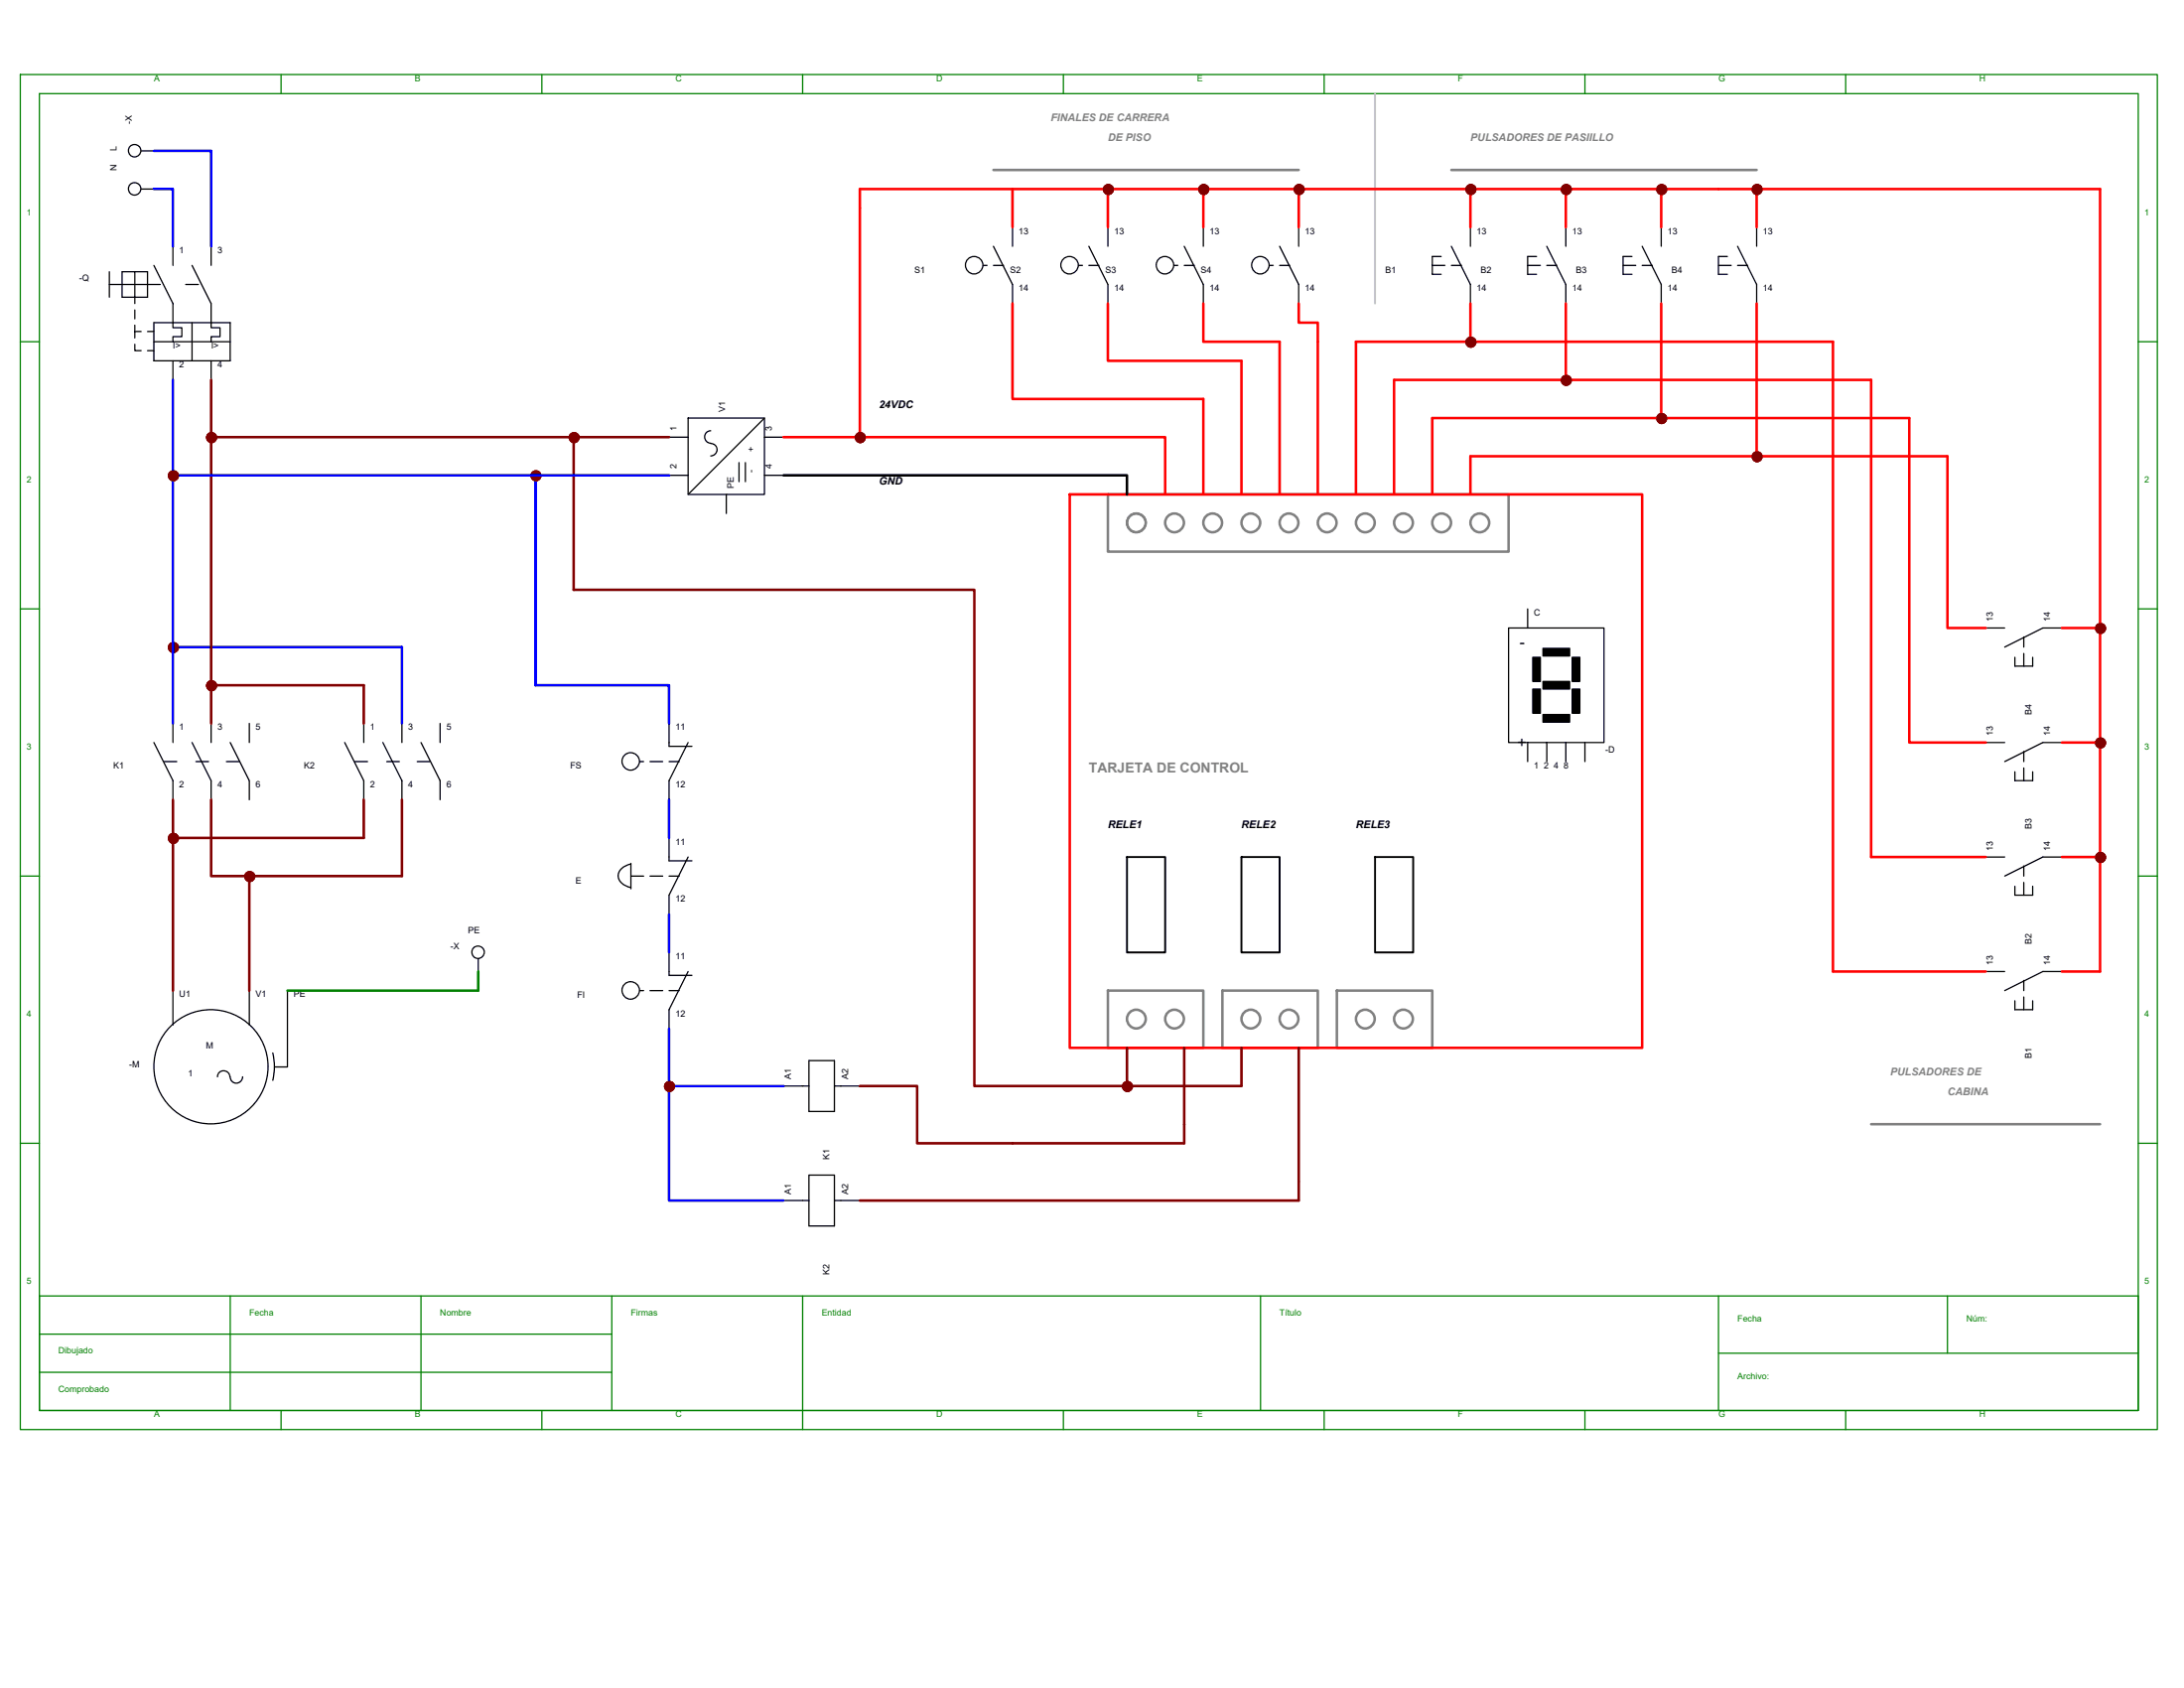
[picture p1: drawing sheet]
<svg xmlns="http://www.w3.org/2000/svg" width="279mm" height="216mm" viewBox="0 0 279 216" stroke-linecap="round" stroke-linejoin="round" font-family="sans-serif">
<g fill="none" stroke="#008000" stroke-width=".16">
<path d="M2.6 9.5h273.4v173.3h-273.4zM5 12h268.5v168.4h-268.5zM36 9.5v2.5M69.3 9.5v2.5M102.7 9.5v2.5M136 9.5v2.5M169.4 9.5v2.5M202.8 9.5v2.5M236.1 9.5v2.5M2.6 43.7h2.4M273.5 43.7h2.5M2.6 77.9h2.4"/>
<path d="M273.5 77.9h2.5M2.6 112.1h2.4M273.5 112.1h2.5M2.6 146.2h2.4M273.5 146.2h2.5M5 165.8h268.5v14.6h-268.5zM5 170.6h73.3M5 175.5h73.3M29.5 165.8v14.6M53.9 165.8v14.6M78.3 165.8v14.6M102.7 165.8v17"/>
<path d="M161.3 165.8v14.6M219.8 173.1h53.7M219.8 165.8v14.6M249.1 165.8v7.3M36 180.4v2.4M69.3 180.4v2.4M136 180.4v2.4M169.4 180.4v2.4M202.8 180.4v2.4M236.1 180.4v2.4"/>
</g>
<g fill="none" stroke="#000" stroke-width=".16">
<path d="M14 34.8v3.2M14 36.4h6.5M15.6 34.8h3.3v3.2h-3.3zM17.2 34.8v4M17.2 39.6v1.2M19.7 33.9l2.4 4.9v3.1h1.2v1.2h-1.2v.6M22.1 31.5v2.4M23.8 36.4h1.6M24.6 33.9l2.4 4.9v3.1h1.1v1.2h-1.1v.6M27 31.5v2.4M17.2 44v.8h.9M17.2 41.6v1.6"/>
<path d="M17.2 42.4h.9M18.9 42.4h.8M18.9 44.8h.8M19.7 41.3h9.8v4.8h-9.8zM19.7 43.7h9.8M22.1 46.1v2.5M24.6 41.3v4.8M27 46.1v2.5M19.7 95l2.4 4.9v2.4M21 97.4h1.6M22.1 92.5v2.5M24.6 95l2.4 4.9v2.4"/>
<path d="M25.1 97.4h1.6M27 92.5v2.5M29 97.4h1.6M29.5 95l2.4 4.9v2.4M31.9 92.5v2.5M44.1 95l2.4 4.9v2.4M45.4 97.4h1.6M46.5 92.5v2.5M49 95l2.4 4.9v2.4M49.5 97.4h1.6M51.4 92.5v2.5M53.4 97.4h1.6"/>
<path d="M53.9 95l2.4 4.9v2.4M56.3 92.5v2.5"/>
</g>
<g fill="none" stroke="#000" stroke-width=".24">
<path d="M144.2 109.6h4.9v12.2h-4.9zM158.8 109.6h4.9v12.2h-4.9zM175.9 109.6h4.9v12.2h-4.9z"/>
<circle cx="145.4" cy="66.9" r="1.2"/>
</g>
<path d="M149.1 68.1h.1" fill="none" stroke="#c0c0c0" stroke-width=".24"/>
<g fill="none" stroke="#808080" stroke-width=".33">
<path d="M141.7 126.7h12.2v7.3h-12.2z"/>
<circle cx="145.4" cy="66.9" r="1.2"/>
<circle cx="150.3" cy="66.9" r="1.2"/>
<circle cx="155.1" cy="66.9" r="1.2"/>
<circle cx="160" cy="66.9" r="1.2"/>
<circle cx="164.9" cy="66.9" r="1.2"/>
<circle cx="169.8" cy="66.9" r="1.2"/>
<circle cx="174.7" cy="66.9" r="1.2"/>
<circle cx="179.5" cy="66.9" r="1.2"/>
<circle cx="184.4" cy="66.9" r="1.2"/>
<circle cx="189.3" cy="66.9" r="1.2"/>
<circle cx="145.4" cy="130.3" r="1.2"/>
<circle cx="150.3" cy="130.3" r="1.2"/>
<circle cx="160" cy="130.3" r="1.2"/>
<circle cx="164.9" cy="130.3" r="1.2"/>
<circle cx="174.7" cy="130.3" r="1.2"/>
<circle cx="179.5" cy="130.3" r="1.2"/>
</g>
<circle cx="156.4" cy="126.7" r=".16" fill="#808080"/>
<path d="M141.7 63.2h51.3v7.4h-51.3zM156.4 126.7h12.2v7.3h-12.2zM171 126.7h12.2v7.3h-12.2z" fill="none" stroke="#808080" stroke-width=".33"/>
<circle cx="207.6" cy="134" r=".16" fill="#808080"/>
<g fill="none" stroke="#000" stroke-width=".16">
<path d="M125.8 33.9h.5M127.1 33.9h1.3M127.1 31.5l2.4 4.9v2.4M129.5 29.1v2.4M138 33.9h.5M139.3 33.9h1.3M139.3 31.5l2.4 4.9v2.4M141.7 29.1v2.4M150.2 33.9h.5M151.5 33.9h1.3M151.5 31.5l2.4 4.9v2.4M153.9 29.1v2.4"/>
<path d="M162.4 33.9h.5M163.7 33.9h1.3M163.7 31.5l2.4 4.9v2.4M166.1 29.1v2.4M183.2 33.9h1.7M184.4 32.8h-1.2v2.3h1.2M185.7 31.5l2.4 4.9v2.4M185.7 33.9h1.3M188.1 29.1v2.4M195.4 33.9h1.7M196.6 32.8h-1.2v2.3h1.2M197.9 31.5l2.4 4.9v2.4"/>
<path d="M197.9 33.9h1.3M200.3 29.1v2.4M207.6 33.9h1.7M208.8 32.8h-1.2v2.3h1.2M210.1 33.9h1.3M210.1 31.5l2.4 4.9v2.4M212.5 29.1v2.4M219.8 33.9h1.7M221 32.8h-1.2v2.3h1.2M222.3 33.9h1.3M222.3 31.5l2.4 4.9v2.4M224.7 29.1v2.4"/>
<path d="M85.6 55.9h2.4M88 53.5h9.8v9.7h-9.8zM90.9 55.1a.79 .79 0 0 0-.8 .8 .79 .79 0 0 0 .8 .8M90.9 56.7a.79 .79 0 0 1 .8 .8 .79 .79 0 0 1-.8 .8M94.5 59.2v2.4M95.4 59.2v2.4M97.8 55.9h2.4M97.8 53.5l-9.8 9.7M85.6 60.8h2.4M92.9 63.2v2.5M97.8 60.8h2.4M195.4 77.9v2.4"/>
<path d="M193 80.3h12.2v14.7h-12.2zM195.4 95v2.4M197.9 95v2.4M200.3 95v2.4M202.8 95v2.4"/>
<circle cx="124.6" cy="33.9" r="1.12"/>
<circle cx="136.8" cy="33.9" r="1.12"/>
<circle cx="149" cy="33.9" r="1.12"/>
<circle cx="161.2" cy="33.9" r="1.12"/>
</g>
<g fill="#000" stroke="#000" stroke-width=".16">
<path d="M196.1 88.1h1v3.1h-1z" fill-rule="evenodd"/>
<path d="M196.1 84.1h1v3.1h-1z" fill-rule="evenodd"/>
<path d="M197.4 82.9h3.4v1h-3.4z" fill-rule="evenodd"/>
<path d="M197.4 91.4h3.4v1h-3.4z" fill-rule="evenodd"/>
<path d="M197.4 87.2h3.4v.9h-3.4z" fill-rule="evenodd"/>
<path d="M201.1 84.1h1v3.1h-1z" fill-rule="evenodd"/>
<path d="M201.1 88.1h1v3.1h-1z" fill-rule="evenodd"/>
</g>
<g fill="#f00" stroke="#800000" stroke-width=".16">
<circle cx="141.8" cy="24.2" r=".55"/>
<circle cx="154" cy="24.2" r=".55"/>
<circle cx="166.2" cy="24.2" r=".55"/>
<circle cx="188.2" cy="24.2" r=".55"/>
<circle cx="200.4" cy="24.2" r=".55"/>
<circle cx="212.6" cy="24.2" r=".55"/>
<circle cx="110.1" cy="56" r=".55"/>
</g>
<g fill="none" stroke="#000" stroke-width=".16">
<path d="M80.7 110.5a1.84 1.84 0 0 0-1.6 1.5 1.71 1.71 0 0 0 1.6 1.5M80.7 112.1h1.6M80.7 110.4v3.3M83.2 112.1h1.6M85.6 107.2v2.9h2.9M85.6 112.1h1.3M88 109.6l-2.4 4.9v2.4M100.2 138.9h3.3M103.5 135.7h3.2v6.5h-3.2zM106.7 138.9h3.3M100.2 153.6h3.3M103.5 150.3h3.2v6.5h-3.2z"/>
<path d="M106.7 153.6h3.3"/>
</g>
<g fill="#f00" stroke="#800000" stroke-width=".16">
<circle cx="85.7" cy="139" r=".55"/>
<circle cx="68.6" cy="60.9" r=".55"/>
<circle cx="73.4" cy="56" r=".55"/>
<circle cx="144.2" cy="139" r=".55"/>
<circle cx="22.2" cy="82.8" r=".55"/>
<circle cx="27.1" cy="87.7" r=".55"/>
</g>
<g fill="none" stroke="#000" stroke-width=".16">
<path d="M22.1 126.7v4.4M27.8 137.7a.79 .79 0 0 1 .8-.7 .79 .79 0 0 1 .8 .7M29.5 137.7a.79 .79 0 0 0 .7 .8 .79 .79 0 0 0 .8-.8M31.9 126.7v4.4M34.9 134.7a7.6 7.6 0 0 1 0 3.5M36.8 126.7v9.8h-1.7"/>
<circle cx="27" cy="136.4" r="7.3"/>
</g>
<g fill="#f00" stroke="#800000" stroke-width=".16">
<circle cx="22.2" cy="107.2" r=".55"/>
<circle cx="32" cy="112.1" r=".55"/>
</g>
<g fill="none" stroke="#000" stroke-width=".16">
<path d="M18.1 19.3h1.6M18.1 24.2h1.6M81.8 97.4h.5M83.2 97.4h1.6M85.6 92.5v3h2.9M85.6 97.4h1.3M88 95l-2.4 4.9v2.4M254 95h2.5M254 80.3h2.5M257.8 84.1v1.1h2.2v-1.1M257.8 98.7v1.2h2.2v-1.2M258.9 81.5v1.3"/>
<path d="M258.9 83.6v1.6M258.9 96.1v1.3M258.9 98.2v1.7M263.8 95h-2.5l-4.8 2.4M263.8 80.3h-2.5l-4.8 2.5M254 109.6h2.5M257.8 113.4v1.1h2.2v-1.1M258.9 110.8v1.3M258.9 112.9v1.6M263.8 109.6h-2.5l-4.8 2.5M61.2 122.6v1.7M81.8 126.7h.5"/>
<path d="M83.2 126.7h1.6M85.6 121.8v2.9h2.9M85.6 126.7h1.3M88 124.3l-2.4 4.8v2.5M254 124.3h2.5M257.8 128v1.1h2.2v-1.1M258.9 125.4v1.3M258.9 127.5v1.6M263.8 124.3h-2.5l-4.8 2.4"/>
<circle cx="17.2" cy="19.3" r=".8"/>
<circle cx="17.2" cy="24.2" r=".8"/>
<circle cx="80.7" cy="97.4" r="1.12"/>
<circle cx="61.2" cy="121.8" r=".8"/>
<circle cx="80.7" cy="126.7" r="1.12"/>
</g>
<path d="M136.9 63.2h73.2v70.8h-73.2z" fill="none" stroke="#f00" stroke-width=".33"/>
<circle cx="210.1" cy="134" r=".16" fill="#000"/>
<path d="M127.1 21.7h39M185.7 21.7h39" fill="none" stroke="#808080" stroke-width=".33"/>
<g fill="#f00" stroke="#800000" stroke-width=".16">
<circle cx="188.2" cy="43.8" r=".55"/>
<circle cx="200.4" cy="48.6" r=".55"/>
<circle cx="212.6" cy="53.5" r=".55"/>
<circle cx="224.8" cy="58.4" r=".55"/>
<circle cx="224.8" cy="24.2" r=".55"/>
<circle cx="268.7" cy="80.4" r=".55"/>
<circle cx="268.7" cy="95" r=".55"/>
<circle cx="268.7" cy="109.7" r=".55"/>
<circle cx="27.1" cy="56" r=".55"/>
<circle cx="22.2" cy="60.9" r=".55"/>
</g>
<path d="M175.9 12v26.8" fill="none" stroke="#c0c0c0" stroke-width=".24"/>
<path d="M239.4 143.8h29.3" fill="none" stroke="#808080" stroke-width=".33"/>
<g fill="#f00" stroke="#800000" stroke-width=".33">
<circle cx="141.8" cy="24.2" r=".55"/>
<circle cx="154" cy="24.2" r=".55"/>
<circle cx="166.2" cy="24.2" r=".55"/>
<circle cx="188.2" cy="24.2" r=".55"/>
<circle cx="200.4" cy="24.2" r=".55"/>
<circle cx="212.6" cy="24.2" r=".55"/>
<circle cx="110.1" cy="56" r=".55"/>
<circle cx="85.7" cy="139" r=".55"/>
<circle cx="68.6" cy="60.9" r=".55"/>
<circle cx="73.4" cy="56" r=".55"/>
<circle cx="144.2" cy="139" r=".55"/>
<circle cx="22.2" cy="82.8" r=".55"/>
<circle cx="27.1" cy="87.7" r=".55"/>
<circle cx="22.2" cy="107.2" r=".55"/>
<circle cx="32" cy="112.1" r=".55"/>
<circle cx="188.2" cy="43.8" r=".55"/>
<circle cx="200.4" cy="48.6" r=".55"/>
<circle cx="212.6" cy="53.5" r=".55"/>
<circle cx="224.8" cy="58.4" r=".55"/>
<circle cx="224.8" cy="24.2" r=".55"/>
<circle cx="268.7" cy="80.4" r=".55"/>
<circle cx="268.7" cy="95" r=".55"/>
<circle cx="268.7" cy="109.7" r=".55"/>
<circle cx="27.1" cy="56" r=".55"/>
<circle cx="22.2" cy="60.9" r=".55"/>
</g>
<path d="M100.2 60.8h44v2.4" fill="none" stroke="#000" stroke-width=".33"/>
<g fill="none" stroke="#f00" stroke-width=".33">
<path d="M129.5 38.8v12.2h24.4v12.2M129.5 24.2v4.9M141.7 38.8v7.3h17.1v17.1M141.7 24.2v4.9M153.9 38.8v4.9h9.8v19.5M153.9 24.2v4.9M166.1 38.8v2.5h2.5v21.9M166.1 24.2v4.9M188.1 24.2v4.9M188.1 38.8v4.9M200.3 24.2v4.9M200.3 38.8v9.8"/>
<path d="M212.5 24.2v4.9M212.5 38.8v14.7M224.7 24.2v4.9M224.7 38.8v19.6M100.2 55.9h48.9v7.3M110 55.9v-31.7h158.7v100.1h-4.9M173.5 63.2v-19.5h61v80.6h19.5M178.3 63.2v-14.6h61.1v61h14.6M183.2 63.2v-9.7h61.1v41.5h9.7M188.1 63.2v-4.8h61v21.9h4.9M263.8 80.3h4.9M263.8 95h4.9"/>
<path d="M263.8 109.6h4.9"/>
</g>
<g fill="#800000" stroke="#800000" stroke-width=".33">
<circle cx="141.8" cy="24.2" r=".55"/>
<circle cx="154" cy="24.2" r=".55"/>
<circle cx="166.2" cy="24.2" r=".55"/>
<circle cx="188.2" cy="24.2" r=".55"/>
<circle cx="200.4" cy="24.2" r=".55"/>
<circle cx="212.6" cy="24.2" r=".55"/>
<circle cx="110.1" cy="56" r=".55"/>
<circle cx="85.7" cy="139" r=".55"/>
<circle cx="68.6" cy="60.9" r=".55"/>
<circle cx="73.4" cy="56" r=".55"/>
<circle cx="144.2" cy="139" r=".55"/>
<circle cx="22.2" cy="82.8" r=".55"/>
<circle cx="27.1" cy="87.7" r=".55"/>
<circle cx="22.2" cy="107.2" r=".55"/>
<circle cx="32" cy="112.1" r=".55"/>
<circle cx="188.2" cy="43.8" r=".55"/>
<circle cx="200.4" cy="48.6" r=".55"/>
<circle cx="212.6" cy="53.5" r=".55"/>
<circle cx="224.8" cy="58.4" r=".55"/>
<circle cx="224.8" cy="24.2" r=".55"/>
<circle cx="268.7" cy="80.4" r=".55"/>
<circle cx="268.7" cy="95" r=".55"/>
<circle cx="268.7" cy="109.7" r=".55"/>
<circle cx="27.1" cy="56" r=".55"/>
<circle cx="22.2" cy="60.9" r=".55"/>
</g>
<path d="M27 48.6v43.9M27 55.9h58.6M73.4 55.9v19.5h51.2v63.5h34.2v-4.9M27 87.6h19.5v4.9M22.1 102.3v24.4M27 102.3v9.8h24.4v-9.8M31.9 112.1v14.6M46.5 102.3v4.9h-24.4M144.2 134v4.9M151.5 134v12.2h-34.2v-7.3h-7.3M166.1 134v19.6h-56.1" fill="none" stroke="#800000" stroke-width=".33"/>
<path d="M19.7 19.3h7.3v12.2M19.7 24.2h2.4v7.3M22.1 48.6v43.9M22.1 60.8h63.5M68.5 60.8v26.8h17.1v4.9M22.1 82.8h29.3v9.7M85.6 102.3v4.9M85.6 116.9v4.9M85.6 131.6v22h14.6M85.6 138.9h14.6" fill="none" stroke="#00f" stroke-width=".33"/>
<path d="M61.2 124.3v2.4h-24.4" fill="none" stroke="#008000" stroke-width=".33"/>
<g font-size="2">
<text x="194.4" y="82.8">-</text>
<text x="194.1" y="95.6">+</text>
</g>
<text font-size="1.8" fill="#808080" x="139.3" y="98.9">TARJETA DE CONTROL</text>
<g font-size="1.4" fill="#808080">
<text x="134.4" y="15.5">FINALES DE CARRERA</text>
<text x="141.7" y="18">DE PISO</text>
<text x="188.1" y="18">PULSADORES DE PASIILLO</text>
<text x="241.8" y="137.6">PULSADORES DE</text>
<text x="249.1" y="140">CABINA</text>
</g>
<g font-size="1.4">
<text x="112.4" y="52.2">24VDC</text>
<text x="112.4" y="61.9">GND</text>
<text x="141.7" y="105.9">RELE1</text>
<text x="158.8" y="105.9">RELE2</text>
<text x="173.5" y="105.9">RELE3</text>
</g>
<g font-size="1.1" fill="#008000">
<text x="19.7" y="10.4">A</text>
<text x="53" y="10.4">B</text>
<text x="86.4" y="10.4">C</text>
<text x="119.8" y="10.4">D</text>
<text x="153.1" y="10.4">E</text>
<text x="186.5" y="10.4">F</text>
<text x="219.8" y="10.4">G</text>
<text x="253.2" y="10.4">H</text>
<text x="3.4" y="27.5">1</text>
<text x="274.4" y="27.5">1</text>
<text x="3.4" y="61.7">2</text>
<text x="274.4" y="61.7">2</text>
<text x="3.4" y="95.8">3</text>
<text x="274.4" y="95.8">3</text>
<text x="3.4" y="130">4</text>
<text x="274.4" y="130">4</text>
<text x="3.4" y="164.2">5</text>
<text x="274.4" y="164.2">5</text>
<text x="7.5" y="173.1">Dibujado</text>
<text x="31.9" y="168.3">Fecha</text>
<text x="56.3" y="168.3">Nombre</text>
<text x="80.7" y="168.3">Firmas</text>
<text x="105.1" y="168.3">Entidad</text>
<text x="163.7" y="168.3">Título</text>
<text x="222.3" y="169.1">Fecha</text>
<text x="251.6" y="169.1">Núm:</text>
<text x="7.5" y="178">Comprobado</text>
<text x="222.3" y="176.4">Archivo:</text>
<text x="19.7" y="181.3">A</text>
<text x="53" y="181.3">B</text>
<text x="86.4" y="181.3">C</text>
<text x="119.8" y="181.3">D</text>
<text x="153.1" y="181.3">E</text>
<text x="186.5" y="181.3">F</text>
<text x="219.8" y="181.3">G</text>
<text x="253.2" y="181.3">H</text>
</g>
<g font-size="1.1">
<text x="16.9" y="15.8" transform="rotate(-90 16.9 15.8)">-X</text>
<text x="14.9" y="21.9" transform="rotate(-90 14.9 21.9)">N</text>
<text x="14.9" y="19.4" transform="rotate(-90 14.9 19.4)">L</text>
<text x="130.3" y="29.9">13</text>
<text x="142.5" y="29.9">13</text>
<text x="154.8" y="29.9">13</text>
<text x="167" y="29.9">13</text>
<text x="188.9" y="29.9">13</text>
<text x="201.1" y="29.9">13</text>
<text x="213.3" y="29.9">13</text>
<text x="225.5" y="29.9">13</text>
<text x="10.2" y="35.9">-Q</text>
<text x="22.9" y="32.4">1</text>
<text x="27.8" y="32.4">3</text>
<text x="117" y="34.9">S1</text>
<text x="129.2" y="34.9">S2</text>
<text x="141.4" y="34.9">S3</text>
<text x="153.6" y="34.9">S4</text>
<text x="177.2" y="34.9">B1</text>
<text x="189.4" y="34.9">B2</text>
<text x="201.6" y="34.9">B3</text>
<text x="213.8" y="34.9">B4</text>
<text x="130.3" y="37.2">14</text>
<text x="142.5" y="37.2">14</text>
<text x="154.8" y="37.2">14</text>
<text x="167" y="37.2">14</text>
<text x="188.9" y="37.2">14</text>
<text x="201.1" y="37.2">14</text>
<text x="213.3" y="37.2">14</text>
<text x="225.5" y="37.2">14</text>
<text x="22.1" y="44.6">I&gt;</text>
<text x="22.9" y="47">2</text>
<text x="27" y="44.6">I&gt;</text>
<text x="27.8" y="47">4</text>
<text x="92.8" y="52.7" transform="rotate(-90 92.8 52.7)">V1</text>
<text x="86.5" y="60" transform="rotate(-90 86.5 60)">2</text>
<text x="86.5" y="55.1" transform="rotate(-90 86.5 55.1)">1</text>
<text x="96.5" y="57.8" transform="rotate(-90 96.5 57.8)">+</text>
<text x="98.7" y="60" transform="rotate(-90 98.7 60)">4</text>
<text x="98.7" y="55.1" transform="rotate(-90 98.7 55.1)">3</text>
<text x="93.9" y="62.4" transform="rotate(-90 93.9 62.4)">PE</text>
<text x="96.5" y="60.5" transform="rotate(-90 96.5 60.5)">-</text>
<text x="196.3" y="78.7">C</text>
<text x="255" y="79.5" transform="rotate(-90 255 79.5)">13</text>
<text x="262.3" y="79.5" transform="rotate(-90 262.3 79.5)">14</text>
<text x="22.9" y="93.4">1</text>
<text x="27.8" y="93.4">3</text>
<text x="32.7" y="93.4">5</text>
<text x="47.4" y="93.4">1</text>
<text x="52.2" y="93.4">3</text>
<text x="57.1" y="93.4">5</text>
<text x="86.4" y="93.4">11</text>
<text x="255" y="94.2" transform="rotate(-90 255 94.2)">13</text>
<text x="259.9" y="91.4" transform="rotate(-90 259.9 91.4)">B4</text>
<text x="262.3" y="94.2" transform="rotate(-90 262.3 94.2)">14</text>
<text x="14.5" y="98.3">K1</text>
<text x="22.9" y="100.7">2</text>
<text x="27.8" y="100.7">4</text>
<text x="32.7" y="100.7">6</text>
<text x="38.9" y="98.3">K2</text>
<text x="47.4" y="100.7">2</text>
<text x="52.2" y="100.7">4</text>
<text x="57.1" y="100.7">6</text>
<text x="72.9" y="98.3">FS</text>
<text x="86.4" y="100.7">12</text>
<text x="196.3" y="98.3">1 2 4 8</text>
<text x="205.4" y="96.3">-D</text>
<text x="259.9" y="106.1" transform="rotate(-90 259.9 106.1)">B3</text>
<text x="73.7" y="113">E</text>
<text x="86.4" y="108">11</text>
<text x="255" y="108.8" transform="rotate(-90 255 108.8)">13</text>
<text x="262.3" y="108.8" transform="rotate(-90 262.3 108.8)">14</text>
<text x="59.9" y="119.4">PE</text>
<text x="86.4" y="115.4">12</text>
<text x="57.6" y="121.4">-X</text>
<text x="86.4" y="122.7">11</text>
<text x="255" y="123.4" transform="rotate(-90 255 123.4)">13</text>
<text x="259.9" y="120.7" transform="rotate(-90 259.9 120.7)">B2</text>
<text x="262.3" y="123.4" transform="rotate(-90 262.3 123.4)">14</text>
<text x="22.9" y="127.6">U1</text>
<text x="32.7" y="127.6">V1</text>
<text x="37.6" y="127.6">PE</text>
<text x="73.8" y="127.6">FI</text>
<text x="86.4" y="130">12</text>
<text x="16.5" y="136.5">-M</text>
<text x="24.1" y="137.7">1</text>
<text x="26.4" y="134.1">M</text>
<text x="259.9" y="135.4" transform="rotate(-90 259.9 135.4)">B1</text>
<text x="101.2" y="138.1" transform="rotate(-90 101.2 138.1)">A1</text>
<text x="108.5" y="138.1" transform="rotate(-90 108.5 138.1)">A2</text>
<text x="106.1" y="148.4" transform="rotate(-90 106.1 148.4)">K1</text>
<text x="101.2" y="152.7" transform="rotate(-90 101.2 152.7)">A1</text>
<text x="108.5" y="152.7" transform="rotate(-90 108.5 152.7)">A2</text>
<text x="106.1" y="163" transform="rotate(-90 106.1 163)">K2</text>
</g>
</svg>
